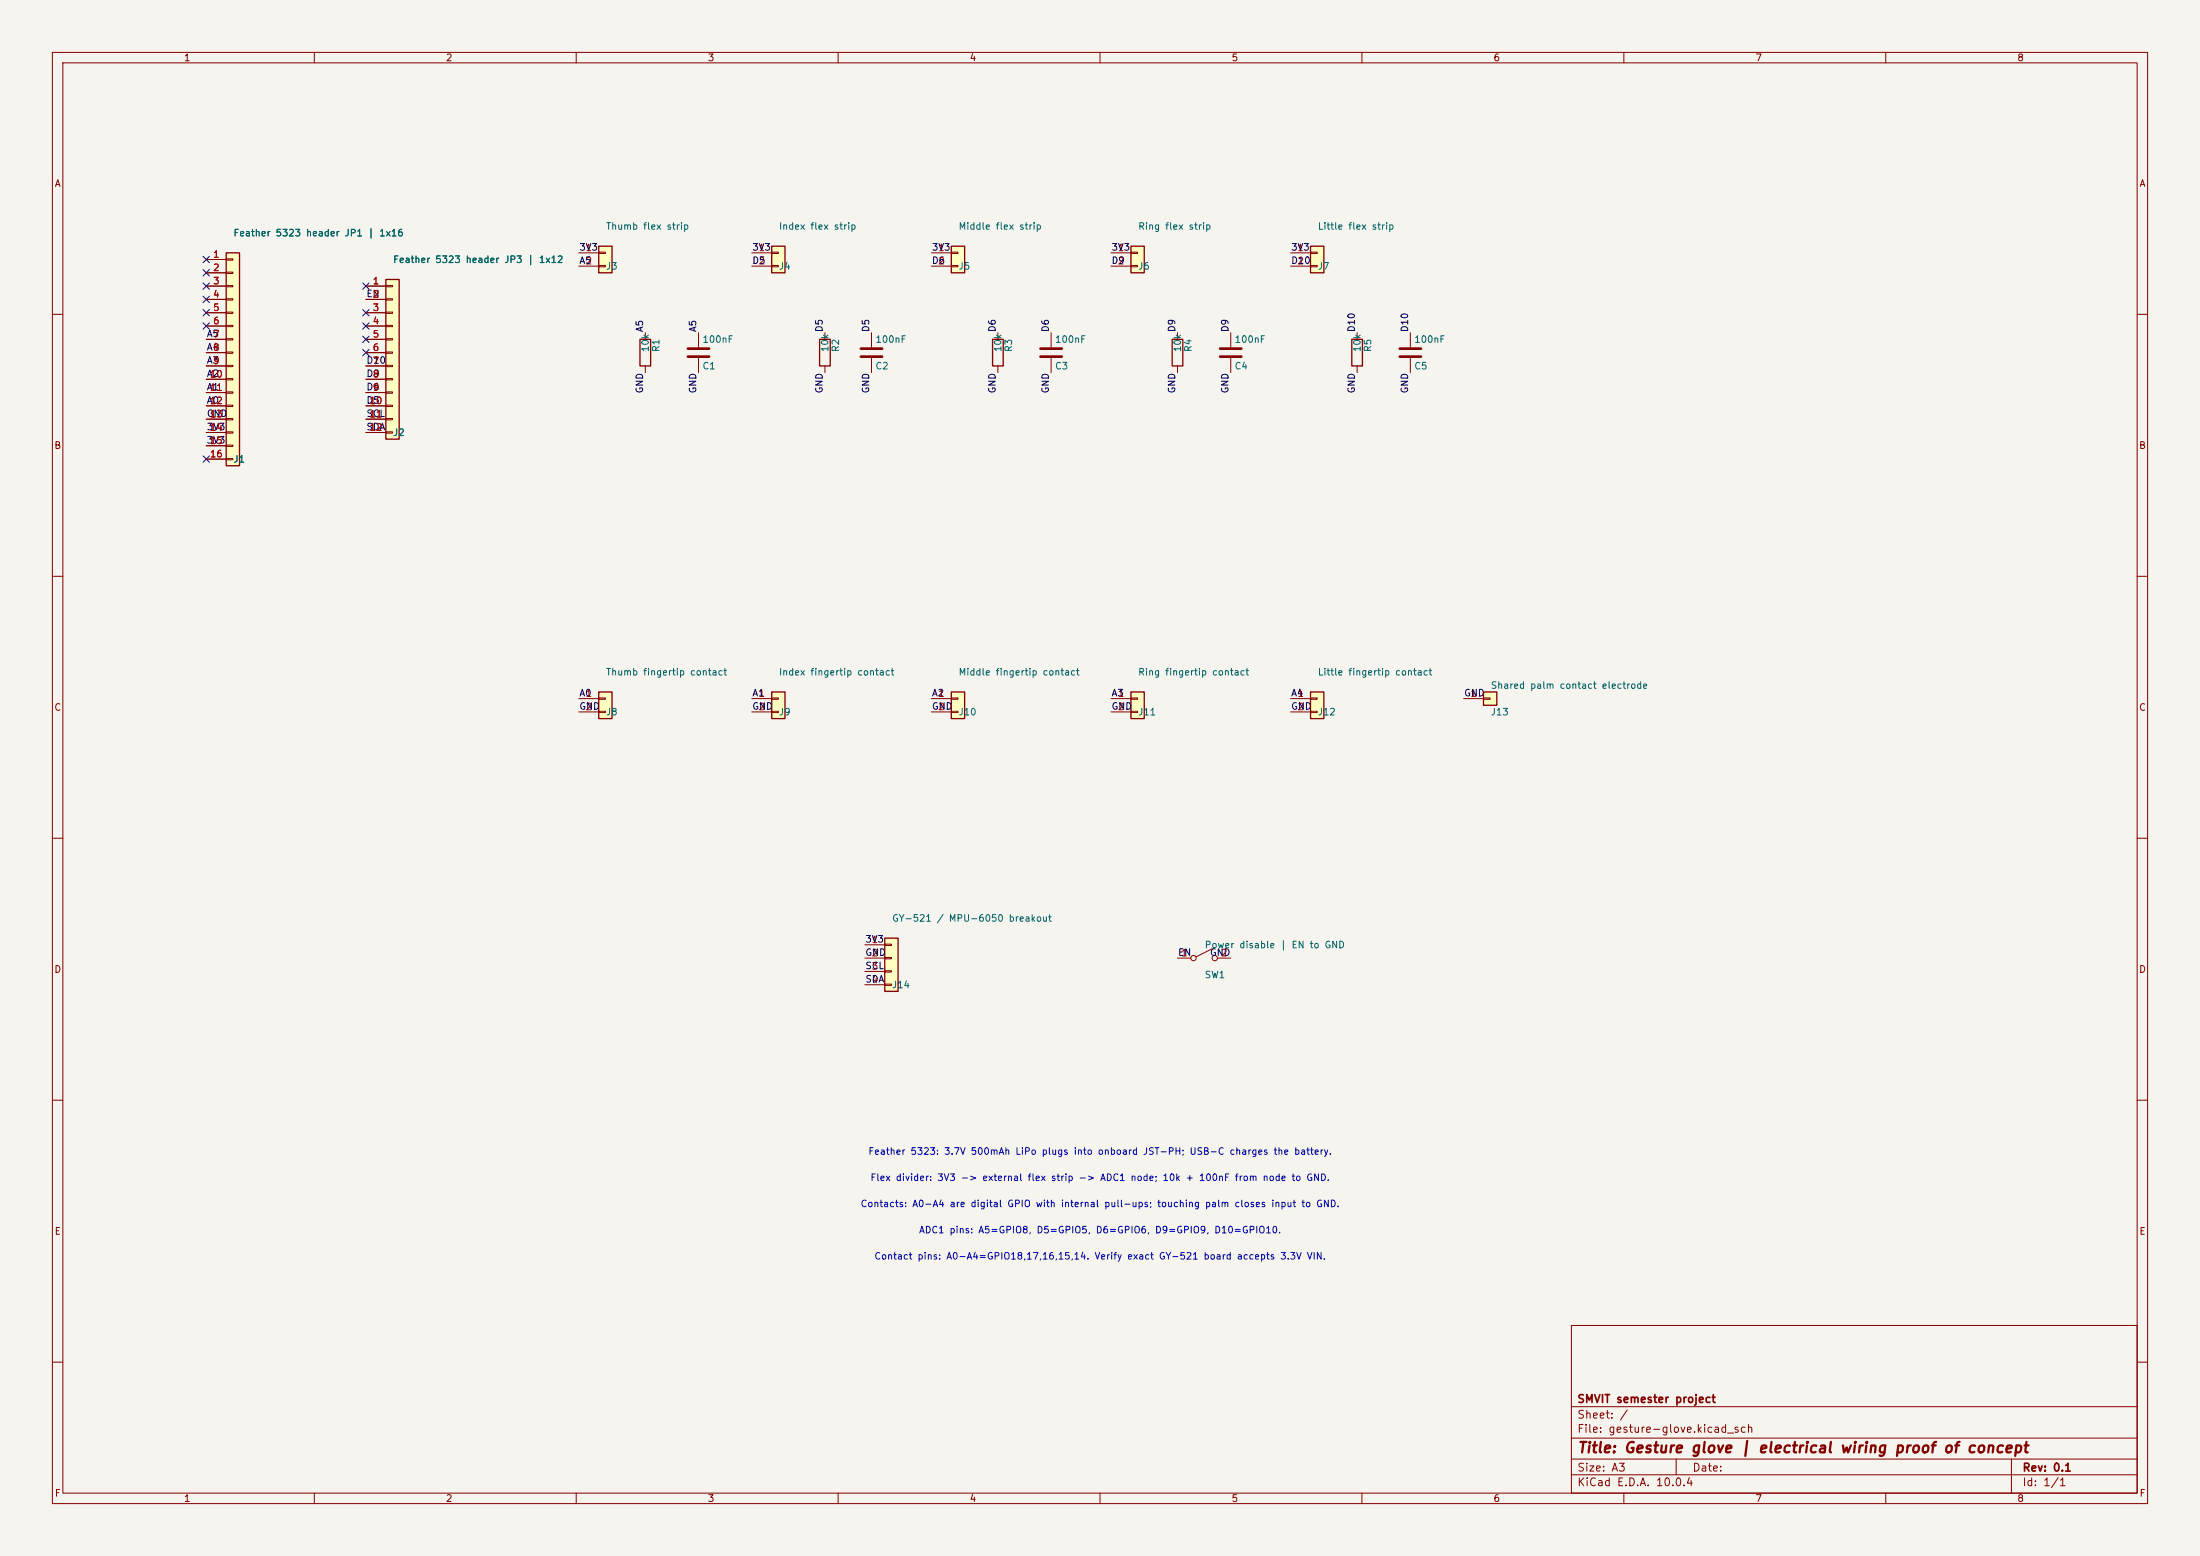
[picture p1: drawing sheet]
<svg xmlns="http://www.w3.org/2000/svg" width="420mm" height="297mm" viewBox="0 0 420 297" stroke-linecap="round" stroke-linejoin="round" font-family="sans-serif">
<path d="M0 0h420v297h-420z" fill="#f5f4ef" stroke="#f5f4ef" stroke-width=".19"/>
<g fill="none" stroke="#840000" stroke-width=".19">
<path d="M10 10h400v277h-400zM12 12h396v273h-396zM60 10v2M110 10v2M160 10v2M210 10v2M260 10v2M310 10v2M360 10v2M10 60h2M408 60h2M10 110h2"/>
<path d="M408 110h2M10 160h2M408 160h2M10 210h2M408 210h2M300 253h108v32h-108zM10 260h2M300 278.5h108M300 274.5h108M300 268.5h108M320 278.5v3M384 278.5v6.5"/>
<path d="M408 260h2M60 285v2M110 285v2M160 285v2M210 285v2M260 285v2M300 281.5h108M310 285v2M360 285v2"/>
</g>
<path d="M147.3 132.1h2.6v5.1h-2.6z" fill="#ffffc2"/>
<path d="M147.3 132.1h2.6v5.1h-2.6z" fill="none" stroke="#840000" stroke-width=".25"/>
<path d="M143.5 133.4h3.8M143.5 135.9h3.8M147.3 133.2h1.3v.3h-1.3zM147.3 135.8h1.3v.2h-1.3z" fill="none" stroke="#840000" stroke-width=".19"/>
<path d="M114.3 47h2.5v5.1h-2.5z" fill="#ffffc2"/>
<path d="M114.3 47h2.5v5.1h-2.5z" fill="none" stroke="#840000" stroke-width=".25"/>
<path d="M110.5 48.3h3.8M110.5 50.8h3.8M114.3 48.1h1.3v.3h-1.3zM114.3 50.7h1.3v.2h-1.3z" fill="none" stroke="#840000" stroke-width=".19"/>
<path d="M73.7 53.3h2.5v30.5h-2.5z" fill="#ffffc2"/>
<path d="M73.7 53.3h2.5v30.5h-2.5z" fill="none" stroke="#840000" stroke-width=".25"/>
<g fill="none" stroke="#840000" stroke-width=".19">
<path d="M69.8 54.6h3.9M69.8 57.2h3.9M69.8 59.7h3.9M73.7 54.5h1.2v.2h-1.2zM73.7 57h1.2v.3h-1.2zM73.7 59.6h1.2v.2h-1.2zM69.8 62.2h3.9M69.8 64.8h3.9M69.8 67.3h3.9M69.8 69.9h3.9M69.8 72.4h3.9M69.8 74.9h3.9"/>
<path d="M69.8 77.5h3.9M73.7 62.1h1.2v.3h-1.2zM73.7 64.6h1.2v.3h-1.2zM73.7 67.2h1.2v.2h-1.2zM73.7 69.7h1.2v.3h-1.2zM73.7 72.3h1.2v.2h-1.2zM73.7 74.8h1.2v.3h-1.2zM73.7 77.3h1.2v.3h-1.2zM73.7 79.9h1.2v.2h-1.2zM234.9 63.5v2.8M234.9 68.3v2.8M69.8 80h3.9"/>
<path d="M69.8 82.6h3.9M73.7 82.4h1.2v.3h-1.2z"/>
</g>
<path d="M232.9 66.5h4.1M232.9 68.1h4.1" fill="none" stroke="#840000" stroke-width=".51"/>
<path d="M147.3 47h2.6v5.1h-2.6z" fill="#ffffc2"/>
<path d="M147.3 47h2.6v5.1h-2.6z" fill="none" stroke="#840000" stroke-width=".25"/>
<path d="M143.5 48.3h3.8M143.5 50.8h3.8M147.3 48.1h1.3v.3h-1.3zM147.3 50.7h1.3v.2h-1.3z" fill="none" stroke="#840000" stroke-width=".19"/>
<path d="M181.6 47h2.5v5.1h-2.5z" fill="#ffffc2"/>
<path d="M181.6 47h2.5v5.1h-2.5z" fill="none" stroke="#840000" stroke-width=".25"/>
<path d="M177.8 48.3h3.8M177.8 50.8h3.8M181.6 48.1h1.3v.3h-1.3zM181.6 50.7h1.3v.2h-1.3z" fill="none" stroke="#840000" stroke-width=".19"/>
<path d="M250.2 47h2.5v5.1h-2.5z" fill="#ffffc2"/>
<path d="M250.2 47h2.5v5.1h-2.5zM189.5 64.8h2v5.1h-2zM258.1 64.8h2v5.1h-2z" fill="none" stroke="#840000" stroke-width=".25"/>
<path d="M246.4 48.3h3.8M246.4 50.8h3.8M250.2 48.1h1.3v.3h-1.3zM250.2 50.7h1.3v.2h-1.3zM166.4 63.5v2.8M166.4 68.3v2.8M190.5 63.5v1.3M190.5 69.9v1.2M259.1 63.5v1.3M259.1 69.9v1.2M269.2 63.5v2.8M269.2 68.3v2.8" fill="none" stroke="#840000" stroke-width=".19"/>
<path d="M164.3 66.5h4.1M164.3 68.1h4.1M267.2 66.5h4.1M267.2 68.1h4.1" fill="none" stroke="#840000" stroke-width=".51"/>
<path d="M43.2 48.3h2.5v40.6h-2.5z" fill="#ffffc2"/>
<path d="M43.2 48.3h2.5v40.6h-2.5zM122.2 64.8h2v5.1h-2zM156.5 64.8h2v5.1h-2z" fill="none" stroke="#840000" stroke-width=".25"/>
<g fill="none" stroke="#840000" stroke-width=".19">
<path d="M39.4 49.5h3.8M39.4 52.1h3.8M39.4 54.6h3.8M39.4 57.2h3.8M39.4 59.7h3.8M43.2 49.4h1.2v.3h-1.2zM43.2 51.9h1.2v.3h-1.2zM43.2 54.5h1.2v.2h-1.2zM43.2 57h1.2v.3h-1.2zM43.2 59.6h1.2v.2h-1.2zM39.4 62.2h3.8M39.4 64.8h3.8"/>
<path d="M39.4 67.3h3.8M39.4 69.9h3.8M39.4 72.4h3.8M39.4 74.9h3.8M39.4 77.5h3.8M43.2 62.1h1.2v.3h-1.2zM43.2 64.6h1.2v.3h-1.2zM43.2 67.2h1.2v.2h-1.2zM43.2 69.7h1.2v.3h-1.2zM43.2 72.3h1.2v.2h-1.2zM43.2 74.8h1.2v.3h-1.2zM43.2 77.3h1.2v.3h-1.2z"/>
<path d="M43.2 79.9h1.2v.2h-1.2zM123.2 63.5v1.3M123.2 69.9v1.2M157.5 63.5v1.3M157.5 69.9v1.2M39.4 80h3.8M39.4 82.6h3.8M39.4 85.1h3.8M39.4 87.6h3.8M43.2 82.4h1.2v.3h-1.2zM43.2 85h1.2v.2h-1.2zM43.2 87.5h1.2v.3h-1.2z"/>
</g>
<path d="M114.3 132.1h2.5v5.1h-2.5z" fill="#ffffc2"/>
<path d="M114.3 132.1h2.5v5.1h-2.5z" fill="none" stroke="#840000" stroke-width=".25"/>
<path d="M110.5 133.4h3.8M110.5 135.9h3.8M114.3 133.2h1.3v.3h-1.3zM114.3 135.8h1.3v.2h-1.3z" fill="none" stroke="#840000" stroke-width=".19"/>
<path d="M283.2 132.1h2.5v2.5h-2.5z" fill="#ffffc2"/>
<path d="M283.2 132.1h2.5v2.5h-2.5z" fill="none" stroke="#840000" stroke-width=".25"/>
<path d="M279.4 133.4h3.8M283.2 133.2h1.3v.3h-1.3z" fill="none" stroke="#840000" stroke-width=".19"/>
<path d="M168.9 179.1h2.5v10.1h-2.5z" fill="#ffffc2"/>
<path d="M168.9 179.1h2.5v10.1h-2.5z" fill="none" stroke="#840000" stroke-width=".25"/>
<path d="M165.1 180.3h3.8M165.1 182.9h3.8M165.1 185.4h3.8M165.1 188h3.8M168.9 180.2h1.3v.3h-1.3zM168.9 182.8h1.3v.2h-1.3zM168.9 185.3h1.3v.2h-1.3zM168.9 187.8h1.3v.3h-1.3z" fill="none" stroke="#840000" stroke-width=".19"/>
<path d="M250.2 132.1h2.5v5.1h-2.5z" fill="#ffffc2"/>
<path d="M250.2 132.1h2.5v5.1h-2.5z" fill="none" stroke="#840000" stroke-width=".25"/>
<path d="M133.3 63.5v2.8M133.3 68.3v2.8M246.4 133.4h3.8M246.4 135.9h3.8M250.2 133.2h1.3v.3h-1.3zM250.2 135.8h1.3v.2h-1.3z" fill="none" stroke="#840000" stroke-width=".19"/>
<path d="M131.3 66.5h4.1M131.3 68.1h4.1" fill="none" stroke="#840000" stroke-width=".51"/>
<path d="M215.9 132.1h2.5v5.1h-2.5z" fill="#ffffc2"/>
<path d="M215.9 132.1h2.5v5.1h-2.5z" fill="none" stroke="#840000" stroke-width=".25"/>
<path d="M212.1 133.4h3.8M212.1 135.9h3.8M215.9 133.2h1.3v.3h-1.3zM215.9 135.8h1.3v.2h-1.3z" fill="none" stroke="#840000" stroke-width=".19"/>
<path d="M181.6 132.1h2.5v5.1h-2.5z" fill="#ffffc2"/>
<path d="M223.8 64.8h2v5.1h-2zM181.6 132.1h2.5v5.1h-2.5z" fill="none" stroke="#840000" stroke-width=".25"/>
<path d="M200.7 63.5v2.8M200.7 68.3v2.8M224.8 63.5v1.3M224.8 69.9v1.2M177.8 133.4h3.8M177.8 135.9h3.8M181.6 133.2h1.3v.3h-1.3zM181.6 135.8h1.3v.2h-1.3z" fill="none" stroke="#840000" stroke-width=".19"/>
<path d="M198.6 66.5h4.1M198.6 68.1h4.1" fill="none" stroke="#840000" stroke-width=".51"/>
<path d="M215.9 47h2.5v5.1h-2.5z" fill="#ffffc2"/>
<path d="M215.9 47h2.5v5.1h-2.5z" fill="none" stroke="#840000" stroke-width=".25"/>
<g fill="none" stroke="#840000" stroke-width=".19">
<path d="M39.4 54.6h3.8M39.4 57.2h3.8M39.4 59.7h3.8M39.4 49.5h3.8M39.4 52.1h3.8M69.8 54.6h3.9M69.8 57.2h3.9M69.8 59.7h3.9M212.1 48.3h3.8M212.1 50.8h3.8M215.9 48.1h1.3v.3h-1.3zM215.9 50.7h1.3v.2h-1.3z"/>
<path d="M39.4 62.2h3.8M39.4 64.8h3.8M39.4 67.3h3.8M39.4 69.9h3.8M39.4 72.4h3.8M39.4 74.9h3.8M39.4 77.5h3.8M69.8 62.2h3.9M69.8 64.8h3.9M69.8 67.3h3.9M69.8 69.9h3.9M69.8 72.4h3.9"/>
<path d="M69.8 74.9h3.9M69.8 77.5h3.9M39.4 80h3.8M39.4 82.6h3.8M39.4 85.1h3.8M39.4 87.6h3.8M69.8 80h3.9M69.8 82.6h3.9M224.8 182.9h2.5M231.4 181.1l-3.1 1.5M232.4 182.9h2.5"/>
<circle cx="227.8" cy="182.9" r=".51"/>
<circle cx="231.9" cy="182.9" r=".51"/>
</g>
<g fill="none" stroke="#000084" stroke-width=".19">
<path d="M38.8 48.9l1.2 1.2M38.8 51.5l1.2 1.2M38.8 54l1.2 1.2M38.8 56.5l1.2 1.3M38.8 59.1l1.2 1.2M40 48.9l-1.2 1.2M40 51.5l-1.2 1.2M40 54l-1.2 1.2M40 56.5l-1.2 1.3M40 59.1l-1.2 1.2M69.2 54l1.3 1.2M69.2 59.1l1.3 1.2"/>
<path d="M70.5 54l-1.3 1.2M70.5 59.1l-1.3 1.2M38.8 61.6l1.2 1.2M40 61.6l-1.2 1.2M69.2 61.6l1.3 1.2M69.2 66.7l1.3 1.2M69.2 64.2l1.3 1.2M70.5 61.6l-1.3 1.2M70.5 66.7l-1.3 1.2M70.5 64.2l-1.3 1.2M38.8 87l1.2 1.2M40 87l-1.2 1.2"/>
</g>
<text font-size="2" fill="#840000" x="301" y="277.8">Title: Gesture glove | electrical wiring proof of concept</text>
<g font-size="1.5" fill="#840000">
<text x="301" y="268.1">SMVIT semester project</text>
<text x="301" y="273.8">File: gesture-glove.kicad_sch</text>
<text x="301" y="271.1">Sheet: /</text>
<text x="301" y="281.2">Size: A3</text>
<text x="323" y="281.2">Date:</text>
<text x="386" y="281.2">Rev: 0.1</text>
<text x="301" y="284">KiCad E.D.A. 10.0.4</text>
<text x="386" y="284">Id: 1/1</text>
</g>
<g font-size="1.3" fill="#840000">
<text x="35" y="12">1</text>
<text x="85" y="12">2</text>
<text x="135" y="12">3</text>
<text x="185" y="12">4</text>
<text x="235" y="12">5</text>
<text x="285" y="12">6</text>
<text x="335" y="12">7</text>
<text x="385" y="12">8</text>
<text x="10.3" y="36">A</text>
<text x="408.3" y="36">A</text>
<text x="10.3" y="86">B</text>
<text x="408.2" y="86">B</text>
<text x="10.3" y="136">C</text>
<text x="408.2" y="136">C</text>
<text x="10.3" y="186">D</text>
<text x="408.2" y="186">D</text>
<text x="10.3" y="236">E</text>
<text x="408.3" y="236">E</text>
<text x="10.3" y="286">F</text>
<text x="35" y="287">1</text>
<text x="85" y="287">2</text>
<text x="135" y="287">3</text>
<text x="185" y="287">4</text>
<text x="235" y="287">5</text>
<text x="285" y="287">6</text>
<text x="335" y="287">7</text>
<text x="385" y="287">8</text>
<text x="408.3" y="286">F</text>
</g>
<g font-size="1.3" fill="#006464">
<text x="44.5" y="45.4">Feather 5323 header JP1 | 1x16</text>
<text x="115.6" y="44.2">Thumb flex strip</text>
<text x="148.6" y="44.2">Index flex strip</text>
<text x="182.9" y="44.2">Middle flex strip</text>
<text x="217.2" y="44.2">Ring flex strip</text>
<text x="251.5" y="44.2">Little flex strip</text>
<text x="74.9" y="50.5">Feather 5323 header JP3 | 1x12</text>
<text x="115.6" y="51.8">J3</text>
<text x="148.6" y="51.8">J4</text>
<text x="182.9" y="51.8">J5</text>
<text x="217.2" y="51.8">J6</text>
<text x="251.5" y="51.8">J7</text>
<text x="134" y="65.7">100nF</text>
<text x="167" y="65.7">100nF</text>
<text x="201.3" y="65.7">100nF</text>
<text x="235.6" y="65.7">100nF</text>
<text x="269.9" y="65.7">100nF</text>
<text x="124.2" y="67.3" transform="rotate(-90 124.2 67.3)">10k</text>
<text x="126.2" y="67.3" transform="rotate(-90 126.2 67.3)">R1</text>
<text x="134" y="70.8">C1</text>
<text x="158.5" y="67.3" transform="rotate(-90 158.5 67.3)">10k</text>
<text x="160.5" y="67.3" transform="rotate(-90 160.5 67.3)">R2</text>
<text x="167" y="70.8">C2</text>
<text x="191.5" y="67.3" transform="rotate(-90 191.5 67.3)">10k</text>
<text x="193.5" y="67.3" transform="rotate(-90 193.5 67.3)">R3</text>
<text x="201.3" y="70.8">C3</text>
<text x="225.8" y="67.3" transform="rotate(-90 225.8 67.3)">10k</text>
<text x="227.8" y="67.3" transform="rotate(-90 227.8 67.3)">R4</text>
<text x="235.6" y="70.8">C4</text>
<text x="260.1" y="67.3" transform="rotate(-90 260.1 67.3)">10k</text>
<text x="262.1" y="67.3" transform="rotate(-90 262.1 67.3)">R5</text>
<text x="269.9" y="70.8">C5</text>
<text x="74.9" y="83.5">J2</text>
<text x="44.5" y="88.6">J1</text>
<text x="115.6" y="129.2">Thumb fingertip contact</text>
<text x="148.6" y="129.2">Index fingertip contact</text>
<text x="182.9" y="129.2">Middle fingertip contact</text>
<text x="217.2" y="129.2">Ring fingertip contact</text>
<text x="251.5" y="129.2">Little fingertip contact</text>
<text x="284.5" y="131.8">Shared palm contact electrode</text>
<text x="115.6" y="136.9">J8</text>
<text x="148.6" y="136.9">J9</text>
<text x="182.9" y="136.9">J10</text>
<text x="217.2" y="136.9">J11</text>
<text x="251.5" y="136.9">J12</text>
<text x="284.5" y="136.9">J13</text>
<text x="170.2" y="176.2">GY-521 / MPU-6050 breakout</text>
<text x="229.9" y="181.3">Power disable | EN to GND</text>
<text x="170.2" y="188.9">J14</text>
<text x="229.9" y="187">SW1</text>
</g>
<g font-size="1.3" fill="#a90000">
<text x="40.6" y="49.5">1</text>
<text x="40.6" y="52">2</text>
<text x="111.7" y="48.2">1</text>
<text x="111.7" y="50.8">2</text>
<text x="144.7" y="48.2">1</text>
<text x="144.7" y="50.8">2</text>
<text x="179" y="48.2">1</text>
<text x="179" y="50.8">2</text>
<text x="213.3" y="48.2">1</text>
<text x="213.3" y="50.8">2</text>
<text x="247.6" y="48.2">1</text>
<text x="247.6" y="50.8">2</text>
<text x="40.6" y="54.6">3</text>
<text x="40.6" y="57.1">4</text>
<text x="40.6" y="59.7">5</text>
<text x="71" y="54.6">1</text>
<text x="71" y="57.1">2</text>
<text x="71" y="59.7">3</text>
<text x="40.6" y="62.2">6</text>
<text x="40.6" y="64.7">7</text>
<text x="71" y="62.2">4</text>
<text x="71" y="64.7">5</text>
<text x="40.6" y="67.3">8</text>
<text x="40.6" y="69.8">9</text>
<text x="71" y="67.3">6</text>
<text x="71" y="69.8">7</text>
<text x="40" y="72.4">10</text>
<text x="40" y="74.9">11</text>
<text x="40" y="77.4">12</text>
<text x="70.4" y="77.4">10</text>
<text x="71" y="72.4">8</text>
<text x="71" y="74.9">9</text>
<text x="40" y="80">13</text>
<text x="40" y="82.5">14</text>
<text x="70.4" y="80">11</text>
<text x="70.4" y="82.5">12</text>
<text x="40" y="85.1">15</text>
<text x="40" y="87.6">16</text>
<text x="111.7" y="133.3">1</text>
<text x="111.7" y="135.9">2</text>
<text x="144.7" y="133.3">1</text>
<text x="144.7" y="135.9">2</text>
<text x="179" y="133.3">1</text>
<text x="179" y="135.9">2</text>
<text x="213.3" y="133.3">1</text>
<text x="213.3" y="135.9">2</text>
<text x="247.6" y="133.3">1</text>
<text x="247.6" y="135.9">2</text>
<text x="280.6" y="133.3">1</text>
<text x="166.3" y="180.3">1</text>
<text x="166.3" y="182.9">2</text>
<text x="166.3" y="185.4">3</text>
<text x="225.4" y="182.9">1</text>
<text x="233" y="182.9">2</text>
<text x="166.3" y="187.9">4</text>
</g>
<g font-size="1.3" fill="#0f0f0f">
<text x="110.5" y="50.7">A5</text>
<text x="110.5" y="48.1">3V3</text>
<text x="143.5" y="48.1">3V3</text>
<text x="143.5" y="50.7">D5</text>
<text x="177.8" y="50.7">D6</text>
<text x="177.8" y="48.1">3V3</text>
<text x="212.1" y="50.7">D9</text>
<text x="212.1" y="48.1">3V3</text>
<text x="246.4" y="48.1">3V3</text>
<text x="246.4" y="50.7">D10</text>
<text x="69.8" y="57">EN</text>
<text x="39.4" y="64.6">A5</text>
<text x="123.1" y="63.5" transform="rotate(-90 123.1 63.5)">A5</text>
<text x="133.2" y="63.5" transform="rotate(-90 133.2 63.5)">A5</text>
<text x="157.4" y="63.5" transform="rotate(-90 157.4 63.5)">D5</text>
<text x="166.2" y="63.5" transform="rotate(-90 166.2 63.5)">D5</text>
<text x="190.4" y="63.5" transform="rotate(-90 190.4 63.5)">D6</text>
<text x="200.5" y="63.5" transform="rotate(-90 200.5 63.5)">D6</text>
<text x="224.7" y="63.5" transform="rotate(-90 224.7 63.5)">D9</text>
<text x="234.8" y="63.5" transform="rotate(-90 234.8 63.5)">D9</text>
<text x="259" y="63.5" transform="rotate(-90 259 63.5)">D10</text>
<text x="269.1" y="63.5" transform="rotate(-90 269.1 63.5)">D10</text>
<text x="39.4" y="69.7">A3</text>
<text x="39.4" y="67.2">A4</text>
<text x="69.8" y="69.7">D10</text>
<text x="39.4" y="77.3">A0</text>
<text x="39.4" y="74.8">A1</text>
<text x="39.4" y="72.3">A2</text>
<text x="69.8" y="74.8">D6</text>
<text x="69.8" y="72.3">D9</text>
<text x="69.8" y="77.3">D5</text>
<text x="123.1" y="75.2" transform="rotate(-90 123.1 75.2)">GND</text>
<text x="133.2" y="75.2" transform="rotate(-90 133.2 75.2)">GND</text>
<text x="157.4" y="75.2" transform="rotate(-90 157.4 75.2)">GND</text>
<text x="166.2" y="75.2" transform="rotate(-90 166.2 75.2)">GND</text>
<text x="190.4" y="75.2" transform="rotate(-90 190.4 75.2)">GND</text>
<text x="200.5" y="75.2" transform="rotate(-90 200.5 75.2)">GND</text>
<text x="224.7" y="75.2" transform="rotate(-90 224.7 75.2)">GND</text>
<text x="234.8" y="75.2" transform="rotate(-90 234.8 75.2)">GND</text>
<text x="259" y="75.2" transform="rotate(-90 259 75.2)">GND</text>
<text x="269.1" y="75.2" transform="rotate(-90 269.1 75.2)">GND</text>
<text x="39.4" y="82.4">3V3</text>
<text x="39.4" y="79.9">GND</text>
<text x="69.8" y="82.4">SDA</text>
<text x="69.8" y="79.9">SCL</text>
<text x="39.4" y="85">3V3</text>
<text x="110.5" y="135.8">GND</text>
<text x="110.5" y="133.2">A0</text>
<text x="143.5" y="135.8">GND</text>
<text x="143.5" y="133.2">A1</text>
<text x="177.8" y="133.2">A2</text>
<text x="177.8" y="135.8">GND</text>
<text x="212.1" y="133.2">A3</text>
<text x="212.1" y="135.8">GND</text>
<text x="246.4" y="133.2">A4</text>
<text x="246.4" y="135.8">GND</text>
<text x="279.4" y="133.2">GND</text>
<text x="165.1" y="185.3">SCL</text>
<text x="165.1" y="182.8">GND</text>
<text x="165.1" y="180.2">3V3</text>
<text x="224.8" y="182.8">EN</text>
<text x="230.9" y="182.8">GND</text>
<text x="165.1" y="187.8">SDA</text>
</g>
<g font-size="1.3" fill="#0000c2">
<text x="165.7" y="220.7">Feather 5323: 3.7V 500mAh LiPo plugs into onboard JST-PH; USB-C charges the battery.</text>
<text x="166.1" y="225.7">Flex divider: 3V3 -&gt; external flex strip -&gt; ADC1 node; 10k + 100nF from node to GND.</text>
<text x="164.2" y="230.7">Contacts: A0-A4 are digital GPIO with internal pull-ups; touching palm closes input to GND.</text>
<text x="175.3" y="235.7">ADC1 pins: A5=GPIO8, D5=GPIO5, D6=GPIO6, D9=GPIO9, D10=GPIO10.</text>
<text x="166.8" y="240.7">Contact pins: A0-A4=GPIO18,17,16,15,14. Verify exact GY-521 board accepts 3.3V VIN.</text>
</g>
</svg>
